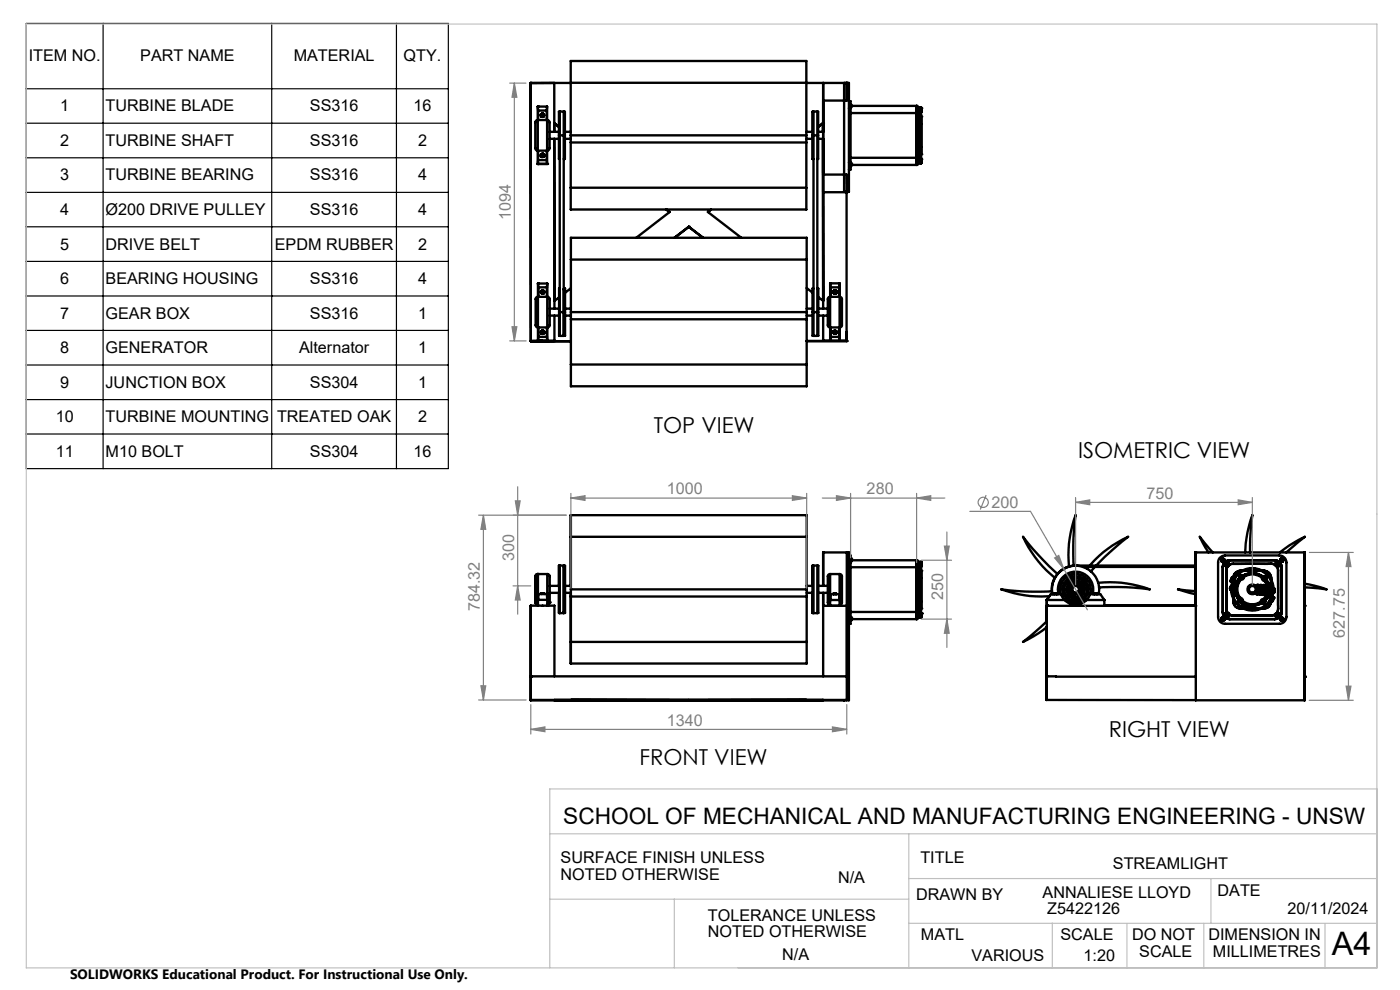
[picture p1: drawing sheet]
<svg xmlns="http://www.w3.org/2000/svg" width="297mm" height="210mm" viewBox="0 0 297 210" stroke-linecap="round" stroke-linejoin="round" font-family="sans-serif">
<g fill="none" stroke="#000" stroke-width=".5">
<path d="M112.6 17.6h.1M112.6 17.6v54.8M112.6 17.6h8.5M112.6 17.6h5v10.4M121.1 17.6v11.1M121.1 17.6v-4.7h50v4.7M121.1 17.6h50M171.1 17.6v11.1M171.1 17.6h9v23.1h-1v-23.1M174.6 17.6v47.9M179.6 17.6h.1M179.6 17.6v3.7h-5"/>
<path d="M114.1 25.5a.94 .94 0 0 0-.5 1.2v3.7a1.37 1.37 0 0 0 .4 1.6h.1M114.1 34.8h.1M114.1 22.6h.1M114.1 25.5v6.5M114.1 22.6v2.9M114.1 32v2.8M114.1 32h2M114.1 25.5h2M114.1 34.8h2M114.1 22.6l.1 .9M114.1 22.6h2M114.2 23.5v2"/>
<path d="M114.2 32v2M114.2 34l-.1 .8M114.2 34h1.8M114.2 23.5h1.8M114.7 33h.1M114.7 33l.1 .1M114.7 24.4l.1 .1M114.7 24.4l.1 .3M114.7 33l.2 .3M114.8 24.5v.2M114.8 33.1l.1 .1M114.8 24.5l.2 .3"/>
<path d="M114.8 24.7l.1 .1M114.8 24.2l-.1 .2M114.8 24.2v.3M114.9 33.2v.1M114.9 33.2l.1 .1M114.9 32.7l-.2 .3M114.9 24.8h.1M114.9 24.8h.2M114.9 33.3h.1M115 24.8h.1M115 24.4h.1M115 32.9h.1"/>
<path d="M115 33.3h.2M115 32.9v.1l.1-.1M115.1 24.4h.1M115.1 24.4v.1l-.1-.1M115.1 24.4h-.1M115.1 32.9h.1M115.1 24.1l.3 .2M115.1 24.1l-.3 .1M115.2 32.6l.1 .1M115.2 32.6l-.3 .1M115.2 32.6l.2 .3M115.3 24.7l-.2 .1"/>
<path d="M115.3 33.2l-.1 .1M115.3 33.2l-.4 .1M115.3 24.7h.1M115.3 24.7l-.3 .1M115.4 33.2h-.1M115.4 33.2l-.2 .1M115.4 32.8v.1M115.4 24.6l-.1 .1M115.4 24.3v.3M115.4 24.3l-.1 .4M115.4 33h.1M115.4 32.9v.1"/>
<path d="M115.4 32.9l-.1 .3M115.4 33v.2M116 34l.1 .8M116 23.5v2M116 32v2M116.1 25.5a.94 .94 0 0 1 .5 1.2v3.7a1.37 1.37 0 0 1-.4 1.6h-.1M116.1 34.8h.1M116.1 25.5v6.5M116.1 22.6l-.1 .9M116.1 22.6v2.9M116.1 32v2.8M116.6 28h2"/>
<path d="M116.6 29.4h2M117.6 29.4v36.1M117.6 26.1l1 .8M118.7 28.7v-5h.9v5M118.7 23.7h-.1v10h.1M118.7 28.7h.9M118.7 28.7v37.5M119.6 23.7h.2v10h-.2M119.6 28.7v37.5M119.8 28h1.3M119.8 29.4h1.3M119.8 27.9l.1 .1"/>
<path d="M121.1 28.7v1.5M121.1 30.2v9.6M121.1 39.9v4.5h50v-4.5M121.1 30.2h50M121.1 28.7h50M121.1 39.8h50M171.1 28.7v1.5M171.1 30.2v9.6M171.1 28h1.2M171.1 29.4h1.2M172.3 27.9l-.1 .1M172.6 28.7v-5h.8v5"/>
<path d="M172.6 23.7h-.3v10h.3M172.6 28.7h.8M172.6 28.7v37.5M173.4 23.7h.2v10h-.2M173.4 28.7v37.5M173.6 28h1M173.6 29.4h1M174.6 26.1h.1M174.6 26.1v1.9M174.6 29.4v34.4l-1-.8M174.6 26.1l-1 .8M174.6 37h.1"/>
<path d="M174.6 37h5v3.8h-5M180.1 21.5h.3v1.5M180.1 34.5h.3M180.1 23h.3M180.4 34.5v1.5h-.3M180.4 22.5v.2M180.4 22.2v.2M180.6 22.8h.1M180.4 34.9l.2 .1M180.4 35.2l.2 .1M180.4 34.6l.2 .1M180.4 23v11.5"/>
<path d="M180.4 22.1h.1M180.4 24h14.1M180.4 33.5h14.1M180.6 22.1h-.2M180.6 34.7h-.2M180.6 35l-.2 .1M180.6 35.3h-.2M180.6 34.7h.1M180.6 22.1v.7M180.6 34.7v.6M180.6 22.5h13.9M180.6 35h13.9"/>
<path d="M194.5 23.6h.1M194.5 23.1h.1M194.5 33.9h.1M194.5 34.4h.1M194.5 22.5l.4 .6M194.5 22.5v1.5M194.5 33.5v1.5M194.5 33.9v.5M194.5 34.2l-.1 .2v-.5l.1 .5M194.5 33.6v.8M194.5 23.1v.5M194.5 23.1v.4"/>
<path d="M194.5 23.5l-.1-.4 .1 .4M194.5 23.5v.3M194.5 24v9.5M194.5 23.5l.9 .1M194.5 23.1h.9M194.5 34.4h.9M194.5 33.9h.9M194.5 23.5v.1M194.5 33.9l.1 .5M194.5 23.1l.1 .5M194.5 23.1l.1 .4M194.5 34.4l.1 .2 .2-.2"/>
<path d="M194.6 23.1h.1M194.6 34.4h.1M194.6 33.9h.1M194.6 33.9v.5M194.6 23.1v.4M194.6 22.8l.1 .8 .3 .2v-.2M194.6 22.8l.2 .3M194.6 22.8l-.1 .3M194.6 22.8h.8M194.6 34.6h.8M194.6 23.6h.1M194.6 23.5v.1"/>
<path d="M194.6 23.1v.5M194.6 23.6a4.3 4.3 0 0 1 .3 2.6v5.3a4.1 4.1 0 0 1-.2 2.4M194.6 33.9l.1 .5M194.6 23.1l.1 .4M194.7 23.6h.1M194.7 34.4h.1M194.7 33.9h-.1M194.7 33.9h.1M194.7 23.5v.1M194.7 23.5l-.1 .1M194.7 33.9v.5M194.7 23.1v.5"/>
<path d="M194.7 23.1h.1M194.7 23.1v.4M194.7 23.6l.2 .2 .1-.2M194.7 33.9l.1 .5M194.7 23.1l.1 .4M194.8 23.6h.1M194.8 23.1h.1M194.8 33.9h.1M194.8 34.4h.1M194.8 23.5v.1M194.8 33.9v.5M194.8 23.1v.5"/>
<path d="M194.8 23.1v.4M194.8 33.9l.1 .5M194.8 23.1l.1 .5M194.8 23.1l.1 .4M194.9 23.1h.1M194.9 34.4h.1M194.9 33.9h.1M194.9 33.9v.5M194.9 23.1v.4M194.9 23.6h.1M194.9 23.5v.1M194.9 23.1v.5"/>
<path d="M194.9 34.4l-.4 .6M194.9 33.9l.1 .5M194.9 23.1l.1 .4M194.9 33.6l-.2 .3-.2 .7 .3-.2M194.9 33.6l.1 .3M194.9 33.6l-.2 .3M194.9 23.8h.5M194.9 33.6h.5M195 23.6h.1M195 34.4h.1M195 33.9h-.1M195 33.9h.1"/>
<path d="M195 23.5v.1M195 23.5l-.1 .1M195 33.9v.5M195 23.1v.5M195 23.1h.1M195 33.9l.1 .5M195 23.1l.1 .4M195 23.1v.4M195 23.5l.1 .1M195.1 34.4h.1M195.1 33.9h-.1M195.1 33.9h.1"/>
<path d="M195.1 23.1h.1M195.1 33.9v.5M195.1 23.1v.5M195.1 23.1v.4M195.1 23.1h-.2M195.1 23.6h.1M195.1 23.5v.1M195.1 33.9l.1 .5M195.1 23.1l.1 .4M195.1 23.1l.1 .5M195.2 23.6h.1M195.2 23.1h.1"/>
<path d="M195.2 33.9h.1M195.2 34.4h.1M195.2 23.5v.1M195.2 33.9v.5M195.2 23.1v.5M195.2 23.1v.4M195.2 23.6l.2 .7v8.6l-.2 1M195.2 33.9l.1 .5M195.2 23.1l.1 .5M195.2 23.5l.1 .1M195.3 23.1h.1M195.3 34.4h.1"/>
<path d="M195.3 33.9h.1M195.3 33.9v.5M195.3 23.1v.4M195.3 23.6h.1M195.3 23.5v.1M195.3 23.1v.5M195.3 23.5l.1 .1M195.3 33.9l.1 .5M195.3 23.1l.1 .5M195.3 23.1l.1 .4M195.4 23.6h.1M195.4 34.4h.1"/>
<path d="M195.4 33.9h-.1M195.4 33.9v.5M195.4 34.1v.2M195.4 33.8v.2M195.4 34.4l.1 .1M195.4 33.8l.1 .7M195.4 34.5h.1M195.4 33.8h.1M195.4 23.3v.2M195.4 23v.2M195.4 23.6l.1 .1M195.4 23l.1 .7"/>
<path d="M195.4 23.7h.1M195.4 23.6v.1M195.4 23h.1M195.4 22.8v1v-.1M195.4 22.8v.2M195.4 33.6v1v-.1M195.4 33.6v.2M195.4 23.7v.1zM195.4 34.5v.1zM195.4 23.2v.1M195.4 23.5v.1M195.4 34v.1"/>
<path d="M195.4 34.3v.2M121.1 55.1v11.1M121.1 55.1v-4.7h50v4.7M121.1 55.1h50M142 45l-.6-.6 .7 .6-7.1 5.4M146.1 48.1h.1M146.1 48.1l3.1 2.3M146.1 48.1l-3 2.3M150.8 44.4l-.6 .6 7.1 5.4M171.1 55.1v11.1M179.6 40.8v31.5h-5v-5.4M112.6 72.4h.1"/>
<path d="M112.6 72.4h8.5M112.6 72.3h5M114.1 63a1.06 1.06 0 0 0-.5 1.4v3.6a1.32 1.32 0 0 0 .4 1.5h.1M114.1 72.3h.1M114.1 60.1h.1M114.1 63v6.5M114.1 60.1v2.9M114.1 69.5v2.8M114.1 69.5h2M114.1 63h2M114.1 60.1l.1 .9M114.1 60.1h2"/>
<path d="M114.2 61h1.8M114.2 71.5h1.8M114.2 71.5l-.1 .8M114.2 61v2M114.2 69.5v2M114.8 61.9h.1M114.8 62v.1M114.8 61.9v.1M114.8 61.9v.2M114.8 62l.2 .3M114.8 70.6l.1 .1M114.8 70.6l.1 .2"/>
<path d="M114.8 70.4v.2M114.8 62.1l.1 .2M114.8 70.4l.1 .3M114.9 61.7l-.1 .2M114.9 70.7v.1M114.9 61.7l-.1 .3M114.9 70.7l.3 .1M114.9 62.3h.1M114.9 62.3h.2M114.9 70.8h.2M115 62.3h.1M115 70.1l-.2 .3"/>
<path d="M115 70.1l.4 .1M115.1 61.9h.1M115.1 70.4h.1M115.1 70.4v.1l.1-.1M115.1 61.9l.1 .1-.1-.1M115.2 70.8h-.1M115.2 70.4h.1M115.2 61.6l.3 .3M115.2 61.6l-.3 .1M115.3 70.8h-.1M115.3 70.8h-.2M115.3 62.3h-.2"/>
<path d="M115.4 62.2l-.1 .1M115.4 70.2l.1 .3M115.4 62.2l-.4 .1M115.4 70.2l.1 .4M115.4 70.7l-.1 .1M115.4 62.1v.1M115.4 62.1l-.1 .2M115.5 61.9h.1M115.5 61.9v.1M115.5 70.6l-.1 .1M115.5 70.5v.1M115.5 70.5l-.1 .2"/>
<path d="M115.5 61.9l-.1 .3M115.5 62l-.1 .1M115.5 70.6l-.3 .2M116 61v2M116 69.5v2M116 71.5l.1 .8M116.1 63a.92 .92 0 0 1 .5 1.2v3.6a1.4 1.4 0 0 1-.4 1.7h-.1M116.1 72.3h.1M116.1 63v6.5M116.1 60.1v2.9M116.1 69.5v2.8M116.1 60.1l-.1 .9"/>
<path d="M116.6 65.5h2M116.6 66.9h2M117.6 72.3h.1M117.6 66.9v5.4M117.6 72.3h-5M118.6 63.1l-1 .7M118.7 66.2v5.1M118.7 61.2h-.1v10h1.3v-10h-.3v10M118.7 66.2h.9M119.6 66.2v5.1M119.6 61.4h.1M119.6 70.9h.1"/>
<path d="M119.9 65.5h1.2M119.9 66.9h1.2M121.1 66.2v1.5M121.1 67.7v9.6h50v-9.6M121.1 77.4v4.5h50v-4.5M121.1 67.7h50M121.1 61.1l-1.2 1M121.1 66.2h50M171.1 66.2v1.5M171.1 65.5h1.3M171.1 66.9h1.3M171.1 72.3h8.5"/>
<path d="M171.1 61.1l1.3 1M172.6 66.2v5.1M172.6 61.2a.3 .3 0 0 0-.3 .2 .3 .3 0 0 0 .1 .3v9.5h1.2v-9.5a.3 .3 0 0 0 0-.3 .3 .3 0 0 0-.2-.2M172.6 66.2h.8M173.4 66.2v5.1M173.6 65.5h2M173.6 66.9h2M176.1 63a1.06 1.06 0 0 0-.5 1.4v3.6a1.32 1.32 0 0 0 .4 1.5h.1M176.1 60.1h.1M176.1 72.3h.1M176.1 63v6.5M176.1 60.1v2.9"/>
<path d="M176.1 69.5v2.8M176.1 69.5h2M176.1 63h2M176.1 60.1l.1 .9M176.1 60.1h2M176.2 61h1.8M176.2 61v2M176.2 69.5v2M176.2 71.5l-.1 .8M176.2 71.5h1.8M176.8 62l.3 .3M176.8 70.3v.4"/>
<path d="M176.8 70.7l.3 .1M176.8 61.7v.3M177.1 61.9h.1zM177.1 70.4l.1 .1zM177.1 70.1l.3 .2M177.1 70.1l-.3 .2M177.2 70.5h-.1M177.2 61.6l-.4 .1M177.2 61.6l.2 .2M177.4 62.2l-.3 .1M177.4 70.3v.3M177.4 70.6l-.3 .2"/>
<path d="M177.4 61.8v.4M178 61v2M178 69.5v2M178.1 63a1.06 1.06 0 0 1 .5 1.4v3.6a1.32 1.32 0 0 1-.4 1.5h-.1M178.1 63v6.5M178.1 60.1v2.9M178.1 69.5v2.8l-.1-.8M178.1 60.1l-.1 .9M179.6 70.4v1.9M179.6 72.3h.1M121.1 113.9v-4.6h50v4.6M121.1 113.9v10.4"/>
<path d="M121.1 113.9h50M121.1 109.3v15.7M171.1 113.9v11.1M174.6 117.2h.1M174.6 117.2h5.5v31.3h-67.5M174.6 117.2v7.1M179.6 117.2v11.3h-5M180.1 117.8h.3v1.5M180.1 119.3h.3M180.4 118.9v.2M180.4 118.6v.1M180.6 118.5h.1"/>
<path d="M180.4 119.2h.2zM180.4 119.3v11.5M180.6 118.8h13.9M180.6 118.5v.7M194.4 119.4v.5zM194.5 119.9h.1M194.5 118.8l.4 .7M194.5 118.8v1.5M194.5 119.5v.4M194.5 119.9v.2M194.5 119.4h.9M194.5 119.9h.9"/>
<path d="M194.5 119.4v.1M194.5 119.4h.1M194.5 119.4v.5M194.5 119.5h.1M194.5 119.5l.1 .4M194.5 119.5v-.3l.3 .3M194.6 119.9h-.1M194.6 119.9h.1M194.6 119.4l-.1 .1M194.6 119.4h.1M194.6 119.5h.1M194.6 119.5v.4"/>
<path d="M194.6 119.4v.5M194.6 119.4v.1M194.6 119.2h.8M194.6 119.5l.1 .4M194.6 119.4l.1 .5M194.7 119.4v.1M194.7 119.4h.1M194.7 119.9h.1M194.7 119.9l.2 .8v7.2a4.1 4.1 0 0 1-.3 2.4M194.7 119.4v.5M194.7 119.5v.4M194.7 119.9l.2 .3 .1-.3"/>
<path d="M194.7 119.5h.1M194.7 119.4l.1 .1M194.7 119.4l.1 .5M194.8 119.9h.1M194.8 119.5h.1M194.8 119.5v.4M194.8 119.4v.1M194.8 119.4h.1M194.8 119.4v.5M194.8 119.5l.1 .4M194.8 119.5l-.3-.3 .1 .5a.38 .38 0 0 0 .4 .4v-.2M194.9 119.9h-.1"/>
<path d="M194.9 119.4l-.1 .1M194.9 119.4h.1M194.9 119.5h.1M194.9 119.5v.4M194.9 119.4v.5M194.9 119.4v.1M194.9 119.9h.1M194.9 119.5l.1 .4M194.9 119.4l.1 .5M195 119.4v.1M195 119.4h.1M195 119.9h.1"/>
<path d="M195 119.4v.5M195 119.5v.4M195 119.5h.1M195 119.5l.1 .4M195.1 119.4v.1M195.1 119.9h.1M195.1 119.4l-.1 .1M195.1 119.4h.1M195.1 119.4v.5M195.1 119.9h-.1M195.1 119.5h.1M195.1 119.5v.4"/>
<path d="M195.1 119.4l.1 .5M195.1 119.4l.1 .1M195.2 119.9h.1M195.2 119.5h.1M195.2 119.5v.4M195.2 119.4v.1M195.2 119.4h.1M195.2 119.4v.5M195.2 119.5l.1 .4M195.2 119.9l.2 .8v8.6l-.2 .9M195.3 119.9h.1M195.3 119.5v.4"/>
<path d="M195.3 119.4v.5M195.3 119.4v.1M195.3 119.5h.1M195.3 119.4h.1M195.3 119.5l.1 .4M195.4 119.9h.1M195.4 119.9h-.1M195.4 119.5v.2M195.4 119.9v.1M195.4 119.3h.1M195.4 119.3v.1M195.4 119.3v-.1v1v-.2"/>
<path d="M195.4 119.2v.1zM195.4 119.4v.1M195.4 119.7v.2M195.5 119.3l-.1 .1M195.5 119.3l-.1 .7M227.8 120l-.1-5.8 .5-4.9a23.3 23.3 0 0 0-1.4 10.8M231.2 120a22.9 22.9 0 0 1 8.1-6.1l-3.8 3.2-2.9 2.9M253.6 117.2h.1M253.6 120h-25.4a5 5 0 0 0-5 6M253.6 117.2h23.2v31.3h-23.1v-31.3M253.6 117.2v11.3M256.4 117.2l-1.9-3.3 2.8 3.3"/>
<path d="M258.8 118.3l.5-.3 .6-.2h11.5l.9 .4a1.35 1.35 0 0 1 .6 1.1v11.7l-.2 .6a1.35 1.35 0 0 1-1.3 .7h-11.6l-1-.4-.4-.9v-11.8zM259.1 118.7v.3M259.1 119l.3 .2M259.3 118.8l.2 .1zM259.4 118.5l-.3 .2M259.4 118.5l.3 .1M259.7 118.6v.4M259.7 119l-.3 .2M259.9 119.6l.1 .3M260 119.9l.4 .1M260.1 119.3l-.2 .3M260.1 119.3l.4 .1"/>
<path d="M260.2 119.7l.1-.1v.2zM260.5 119.4l.1 .4M260.6 119.8l-.2 .2M260.7 119.9l.8-.3h8.3l.9 .4 .4 .9v8.2a1.51 1.51 0 0 1-1.4 1.5h-8l-.7-.2-.5-.4-.4-.9v-8l.1-.5zM260.7 119.8l-.3 .3M260.7 119.8l.5-.2h4.4h4.2l.8 .2M260.9 118.8l-.9 .4-.5 .6-.1 .5M260.9 118.8a1.51 1.51 0 0 0-1.5 1.5M260.9 118.8h9.5M264.2 117.2l.1-1.9 .4-2.4 1-3.6-.5 4.9v3M270.4 118.8l.5 .1 .6 .4 .3 .5 .1 .5M270.4 118.8a1.45 1.45 0 0 1 1.5 1.5"/>
<path d="M270.6 119.8l.3 .3M270.7 119.6l.1 .3M270.8 119.9l.4 .1M270.9 119.3l.4 .1M270.9 119.3l-.2 .3M271 119.7l.1-.1v.2zM271.3 119.4l.1 .4M271.4 119.8l-.2 .2M271.5 117.2l2-1.5 3.3-1.8-3.9 3.3M271.6 118.8l.1 .3M271.7 119.1h.4M271.7 118.5h.4"/>
<path d="M271.7 118.5l-.1 .3M271.8 118.8h.2zM272.1 118.5l.1 .3M272.2 118.8l-.1 .3M276.8 117.2v31.3M112.6 128.5v20M112.6 128.5h.1M112.6 128.5h5v15M114.1 121.8a.99 .99 0 0 0-.5 1.3v3.5a1.8 1.8 0 0 0 .3 1.6l.2 .1v.2M114.1 121.8h.1M114.1 121.8h2M114.1 126v-3.8a.25 .25 0 0 0 .1-.3 .25 .25 0 0 0-.3-.1 2.18 2.18 0 0 0-.3 1.8v3.1a1.38 1.38 0 0 0 .4 1.6h.1"/>
<path d="M114.1 126v1.2M114.1 126.9h.1M114.1 126h2M114.1 127.2h2M114.1 127.2v1.3M114.2 126l-.1 1.2M115.1 126h.2M115.5 125.9h-.7l.1 .1M115.5 125.9l-.1 .1M115.5 125.9v.1M116.1 126.7v-.7v1.2M116.1 121.8a.99 .99 0 0 1 .5 1.3v4.7"/>
<path d="M116.1 128.5h.1M116.1 126v1.2M116.1 121.8v4.2M116.1 127.2v1.3M116.6 127.8l-.2 .4-.3 .1M116.6 127.8h.1M116.6 125.8h2v4.2M118.6 120v4.3h-2M118.6 120h.1M118.6 120v10M118.7 130.1v-10.1h.9v10.1M119.6 120h.3v10h-1.3"/>
<path d="M119.6 120.3h.1M119.6 129.8h.1M119.6 120v10M119.9 124.3h1.2M119.9 125.8h1.2M121.1 136.2v4.5h50v-4.5M121.1 125.8v.7M121.1 126.5v9.7M121.1 126.5h50M121.1 136.2h50M121.1 125v15.7M121.1 125h50"/>
<path d="M171.1 125v1.5M171.1 126.5v9.7M171.1 124.3h1.3M171.1 125.8h1.3M172.4 120v10M172.6 130.1v-10.1h.8v10.1M172.6 120a.43 .43 0 0 0-.3 .7v3.6M173.4 120a.44 .44 0 0 1 .2 .7v9.3h-1.3v-4.2M173.6 124.3h2M173.6 125.8h2M174.6 128.5h.1M174.6 125.8v17.7"/>
<path d="M176.1 121.8a1.01 1.01 0 0 0-.5 1.3v3.6a1.38 1.38 0 0 0 .4 1.6h.1M176.1 127.3h.1M176.1 126v1.3M176.1 121.8v4.2M176.1 121.8h2M176.1 127.3v1.2M176.1 127.3h2M176.1 126h2M176.2 126l-.1 1.3M176.8 125.9l.1 .1M176.8 125.9v.1M176.8 125.9h.1"/>
<path d="M176.8 125.9h.6M177 126h.2M177.4 125.9v.1M178 126l.1 1.3M178.1 126.9h.1M178.1 121.8a1.01 1.01 0 0 1 .5 1.3v3.6a1.38 1.38 0 0 1-.4 1.6h-.1M178.1 126v1.3M178.1 121.8v4.2M178.1 127.3v1.2M179.6 128.5v15M180.1 130.8h.3M180.4 130.8v1.5h-.3"/>
<path d="M180.4 131.4v.2M180.4 131.1v.2M180.6 131.7h.1M180.6 131h.1M180.4 120.3h14.1M180.4 129.8h14.1M180.6 131.3h13.9M180.6 131v.7M194.5 130.7h.1M194.5 130.2h.1M194.5 129.8v1.5M194.5 130.3v.4"/>
<path d="M194.5 130.7l-.1-.5 .1 .5M194.5 130.2v.1M194.5 130v.2zM194.5 130.2h.9M194.5 130.7h.9M194.5 120.3v9.5M194.5 130.2v.5M194.5 130.3l.1 .4M194.5 130.7l.1 .3 .2-.3M194.6 130.7h.1M194.6 130.2l-.1 .1M194.6 130.7h-.1"/>
<path d="M194.6 130.2h.1M194.6 130.3h.1M194.6 130.2v.5M194.6 130.3v.4M194.6 131h.8M194.6 130.2v.1M194.6 130.3l.1 .4M194.6 130.2l.1 .5M194.7 130.2v.1M194.7 130.2h.1M194.7 130.7h.1M194.7 130.2v.5"/>
<path d="M194.7 130.3v.4M194.7 130.3h.1M194.7 130.2l.3-.2v.3M194.7 130.2l.1 .1M194.7 130.2l.1 .5M194.8 130.7h.1M194.8 130.3v.4M194.8 130.7h-.1M194.8 130.2v.1M194.8 130.2h.1M194.8 130.2v.5M194.8 130.3l.1 .4"/>
<path d="M194.9 130.7h.1M194.9 130.2l-.1 .1M194.9 130.2h.1M194.9 130.3h.1M194.9 130.2v.5M194.9 130.3v.4M194.9 130.2v.1M194.9 130.7l-.4 .6M194.9 130.3l.1 .4M194.9 130.2l.1 .5M194.9 130h.5M194.9 120.2h.5"/>
<path d="M195 130.2v.1M195 130.2h.1M195 130.7h.1M195 130.2v.5M195 130.3v.4M195 130.3h.1M195 130.3l.1 .4M195 130.2l.1 .1M195 130.3v-.3h-.1l-.3 .4-.1 .5 .3-.2M195.1 130.7h.1M195.1 130.2l-.1 .1M195.1 130.2v.1"/>
<path d="M195.1 130.2h.1M195.1 130.2v.5M195.1 130.7h-.1M195.1 130.3v.4M195.1 130.2l.1 .5M195.1 130.2l.1 .1M195.2 130.7h.1M195.2 130.3v.4M195.2 130.2v.1M195.2 130.2h.1M195.2 130.3h.1M195.2 130.2v.5"/>
<path d="M195.2 130.2l.1 .5M195.2 130.3l.1 .4M195.3 130.7h.1M195.3 130.3v.4M195.3 130.2v.5M195.3 130.2v.1M195.3 130.2h.1M195.3 130.3h.1M195.3 130.3l.1 .4M195.4 130.7h.1M195.4 130.2l-.1 .1M195.4 130.2v.5"/>
<path d="M195.4 130.2h.1M195.4 130.7h-.1M195.4 130.3v.2M195.4 130.7v.1M195.4 130.1h.1M195.4 130.1v.1M195.4 130.1v-.1v1v-.2M195.4 130v.1zM195.4 130.8v.2zM195.4 120v.2zM195.4 120h.1M195.4 130.2v.1"/>
<path d="M195.4 130.5v.2M195.4 130.8h.1M195.5 130.1h.1M195.5 130.1l-.1 .1M195.5 130.8h-.1M195.5 130.1l-.1 .7M222.1 128.5h.1M222.1 131.8l-5.1 4.4 3.3-1.9 1.8-1.3M222.1 128.5h31.6M222.1 133.1l-.1 15.4h31.7M222.1 127.2h.1M222.1 127.2l-.1 21.3"/>
<path d="M222.1 128.5l-.1 3.3M222.6 126.5l-.5 .7M223.1 125.4l-5.7 .1-5-.5a24.7 24.7 0 0 0 10.2 1.5M223.3 126a5 5 0 0 1 4.9-6 5 5 0 0 1 4.9 6M223.6 125.9v.1M223.6 125.9h.1M223.6 125.9h.7M223.7 126h.1M224 126h.2M224.3 125.9h.1M224.3 121.7l-4.1-4-3.2-3.8a23.8 23.8 0 0 0 6.8 8.6M224.6 126a3.7 3.7 0 0 1 3.6-4.7 3.7 3.7 0 0 1 3.6 4.7"/>
<path d="M225.1 126a3.3 3.3 0 0 1 3.1-4.2 3.3 3.3 0 0 1 3 4.2M225.1 126l.7 1.3M225.1 126h-2.2l-.8 1.3h3.7M225.8 127.3a3.2 3.2 0 0 0 4.7 0M226.6 124.6v.1a.33 .33 0 0 0 .6 .1M226.7 124.3l.3-.1 .3 .4M227.2 125.2a.35 .35 0 0 0-.4-.1 .35 .35 0 0 0-.2 .3M227.2 123.7a.34 .34 0 0 0 0 .4 .34 .34 0 0 0 .3 .1M227.3 125.5l-.3 .3-.3-.1M227.5 123.5l.3 .2v.4M227.5 125.8a.34 .34 0 0 0-.3 .5M227.8 125.9v.5l-.3 .1"/>
<path d="M228.2 126a.35 .35 0 0 0-.2 .3 .35 .35 0 0 0 .3 .3M228.3 123.4h-.1a.34 .34 0 0 0 0 .6M228.5 126l.2 .2-.1 .4M228.6 123.5a.36 .36 0 0 1-.1 .6M228.8 125.8l.2 .3 .3 .1M229 125.5h.3l.2 .4M229.3 123.9h-.3l-.2 .4M229.5 124.1l-.2 .4h-.3M229.7 120.3h23.9M229.8 124.8a.34 .34 0 0 0-.5 0 .34 .34 0 0 0 0 .5 .34 .34 0 0 0 .5-.1M230.5 127.3h3.8M230.9 120.3l-.3 .3"/>
<path d="M231.2 126l-.7 1.3M231.2 126h2.2l.9 1.3M232.1 126h.1M232.1 126h.2M232.3 120.3l-.9 .9M232.4 126h.2M232.8 125.9l-.1 .1M232.8 125.9l-.7 .1M232.8 125.9v.1M232.8 126h.1M233 123.6a23.5 23.5 0 0 1 10.9 1.4l-4.9-.4h-5.8M234.3 127.3v1.2"/>
<path d="M253.6 128.5h.1M253.6 125.4l-3.7-.4 3.7 1M259.1 131.2v.3M259.1 131.5l.3 .2M259.3 131.3l.2 .1zM259.4 129.8l.1 .7 .5 .5 .9 .3M259.4 131l-.3 .2M259.4 131l.3 .2M259.4 129.8a1.57 1.57 0 0 0 1.5 1.5M259.4 120.3v9.5M259.7 131.2v.3M259.7 131.5l-.3 .2"/>
<path d="M259.9 130.4l.1 .3M260 130.7l.4 .1M260.1 130.1l.4 .1M260.1 130.1l-.2 .3M260.2 130.4h.1v.2zM260.4 130l.3 .3M260.4 120.1l-.2 .6v8.6l.2 .7M260.5 130.2l.1 .4M260.6 130.6l-.2 .2M260.7 130.3l.6 .3h8.6l.7-.3M260.9 131.3h9.5M261.1 125.2l.1 .1"/>
<path d="M261.1 125.2h.1M261.1 124.4l-.2 .3 .2 .5M261.1 124.4h.1M261.1 124.4a.52 .52 0 0 0 0 .8M261.1 124.7l.2 .4M261.2 125.3a4.5 4.5 0 0 0 3.4 4.1 4.5 4.5 0 0 0 4.9-2M261.2 125.3h.1M261.2 125.3l1.2 1.3M261.2 125.3l1.3 1.3M261.3 124.2l-.2 .2M261.3 124.2v.1M261.3 125.1h.3"/>
<path d="M261.3 124.3l-.2 .1M261.3 124.3a.56 .56 0 0 1 .7 .5 .56 .56 0 0 1-.8 .5M261.3 125.5l.2 .9a4.3 4.3 0 0 0 1.9 2.3M261.4 124.5h.1M261.4 124.5l-.3 .2M261.4 124.5h.3M261.4 123.5l-.2 .8M261.4 124.1l.1-.5-.5-.4 .3-.7 .7 .2a4.4 4.4 0 0 1 4.7-1.9 4.4 4.4 0 0 1 3.3 3.8M261.4 124.8l.1-.1v.2zM261.6 124.5h.1M261.7 124.5l.1 .3M261.8 124.8l-.2 .3"/>
<path d="M261.9 122.6a4.5 4.5 0 0 1 4.9-1.9 4.5 4.5 0 0 1 3.4 4M262.1 121.5l1-.4h5a1.57 1.57 0 0 1 1.6 1.5v5a1.51 1.51 0 0 1-1.6 1.5h-5a1.45 1.45 0 0 1-1.4-1.5v-5l.1-.6zM262.4 126.6l.2 .3M262.5 126.6h-.1M262.5 126.6l.1 .3M262.5 126.6h.1M262.6 126.6l.1 .5M262.6 126.9v.2M262.6 126.9h.1M262.6 123v.1M262.6 123l-1.3 1.2M262.6 126.6h.1"/>
<path d="M262.6 126.9l.1 .2M262.6 127.1h.1M262.6 123.1l-1.3 1.2M262.7 127.3l.1 .3 .3 .1M262.7 127.3h.1M262.7 127.1h.1M262.7 127.1v.2M262.7 127.3l.4 .4M262.7 123a3.5 3.5 0 0 0-.2 3.6M262.7 123l.1 .1M262.8 123.1a3.4 3.4 0 0 0-.2 3.5M262.8 123.1h.1"/>
<path d="M262.8 123.1l-.2 .4a3.4 3.4 0 0 0 0 3.1M262.8 122.8h.1M262.8 122.8l-.2 .2M262.9 126.9l.2 .1M262.9 122.8l-.2 .2M262.9 122.8l-.3 .3M262.9 122.7l-.1 .1M262.9 122.7h.1M262.9 126.9h.1M262.9 122.6h.1M262.9 122.6l-.1 .5M262.9 122.7v.1"/>
<path d="M262.9 122.6v.1M263 122.4h.1M263 122.4l-.1 .2M263 122.6l-.2 .5M263 126.8l.6 .3v.4M263 126.8l.1 .2M263 126.8l-.1 .1M263 122.4v.2M263.1 127l.3 .1 .1 .3M263.1 127l.2 .1 .1 .3M263.1 127h.1M263.1 122.8a3.3 3.3 0 0 0-.2 4.1"/>
<path d="M263.1 122.8v.1M263.1 127.7h.1M263.1 127.7l.1 .1M263.1 122.9a3.3 3.3 0 0 0-.2 4M263.1 122.9l.1 .1M263.2 123a3.1 3.1 0 0 0-.2 3.8M263.2 127.7l.6 .1M263.2 127.8l.5 .1M263.2 127.7v.1M263.3 122.8l-.1 .2M263.3 122.8l-.2 .1M263.3 122.7v.1"/>
<path d="M263.3 122.7l-.2 .1M263.3 122.1l-.3 .3M263.3 122v.1M263.3 122l-.2 .1-.1 .3M263.3 122.1h.3M263.3 122h.3M263.4 127.4l.1 .2M263.4 127.4h.1M263.4 128.6v.2M263.4 128.8h1.3M263.4 128.6h1.3M263.5 127.4l.1 .1"/>
<path d="M263.5 127.4v.2M263.5 127.6l1.3 .7-1-.5M263.5 127.6a3.3 3.3 0 0 0 4 .2M263.5 127.6h.1M263.6 122v.1M263.6 127.5a3.1 3.1 0 0 0 3.8 .2M263.6 127.5l-.1 .1M263.7 122.4h.1M263.7 122.4l-.1 .3h-.3M263.7 122.4l-.1 .3-.3 .1M263.7 127.9l1.1 .5M263.8 122.2a3.3 3.3 0 0 1 4.1 .2"/>
<path d="M263.8 122.2v.1M263.8 122.2l-.1 .2M263.8 127.8l-.1 .1M263.8 122.3l.1 .1M263.8 122.3a3.2 3.2 0 0 1 4 .2M263.8 122.3l-.1 .1M263.9 122.4a3.3 3.3 0 0 1 3.8 .2M263.9 122.4l-.3 .5-.4 .1M263.9 122.4h-.2M264.1 121.9l.9-.3a3.3 3.3 0 0 1 2.6 .5M264.1 121.9v.1M264.1 121.9l-.5 .1"/>
<path d="M264.1 122l-.5 .1M264.1 122l1.6-.4 1 .2 .9 .4M264.7 128.5l-1.3-.1v.2M264.7 128.6v.2M264.7 128.5v.1M264.7 128.4v.1M264.7 128.4h.2M264.8 128.2l-.1 .2M264.9 128.4l-.2 .2M264.9 128.4h.2M264.9 128.3v.1M265.1 128.4l-.1 .3-.3 .1"/>
<path d="M265.1 128.3v.1M266.5 125.9l.2 .2 .3-.2M266.5 125.9h.1M266.5 125.6h.1M266.5 125.6v.3M266.6 124.5l-.1 1.1M266.6 124.5a1.04 1.04 0 0 0-1.5-.3 1.04 1.04 0 0 0-.1 1.6 1.04 1.04 0 0 0 1.5-.2M266.6 124.5h.1M266.6 124.2l.2-.2 .3 .2M266.6 125.9l.1 .2 .2-.2M266.6 124.2h.1M266.6 124.2v.3"/>
<path d="M266.6 125.6v.3M266.7 124.5l-.1 1.1M266.7 124.2l.1-.1 .2 .1M266.7 124.2v.3M266.9 125.9h.1M267 124.2h.1M267 124.2l-.1 1.7M267.1 124.2l-.1 1.7M267.1 125.9l.2 .3 .3-.2M267.1 125.9h.1M267.2 124.3l.2-.3 .3 .3M267.2 124.3h.1"/>
<path d="M267.2 125.9l.1 .2 .2-.2M267.2 124.3l-.1 1.6M267.3 128v.1M267.3 124.3l.1-.2 .2 .2M267.3 128.1l-1 .3-1.2 .1M267.3 124.3l-.1 1.6M267.4 127.7l.1 .1M267.5 125.9l.1 .1M267.5 127.8h.1M267.6 122.2l.5 .1M267.6 127.8l-1.1 .5-1.4 .1h1.2l1-.4M267.6 127.6l-.2 .1"/>
<path d="M267.6 127.6l-.1 .2M267.6 124.3h.1M267.6 127.6h.1M267.6 122.1l.5 .2M267.6 122.1v.1M267.6 124.3l-.1 1.6M267.7 127.6l-.1 .2M267.7 124.3l-.1 1.7M267.7 122.6l.1 .4 .5 .3M267.7 122.6h.2M267.8 126v.1a.24 .24 0 0 0 .2 .1 .24 .24 0 0 0 .3-.2M267.8 126h.1"/>
<path d="M267.8 127.9l-.5 .1M267.8 127.9v.1M267.8 128l-.5 .1M267.8 127.9h.2M267.8 128h.2M267.8 122.5l-.1 .1M267.8 122.5l.1 .1M267.9 124.3l.2-.2 .2 .2M267.9 126l.1 .1 .2-.1M267.9 124.3h.1M267.9 122.6l.1 .3 .3 .2M267.9 122.6h.1"/>
<path d="M267.9 122.4l-.1 .1M267.9 122.4l.1 .2M267.9 124.3l-.1 1.7M267.9 124.3l.1-.1 .3 .1M267.9 124.3v1.7M268 122.6v.3l.3 .1M268 127.9v.1M268.1 127.2l-.3 .1-.2 .3M268.1 127.2v.1M268.1 127.3l-.3 .1-.1 .2M268.1 127.1v.1M268.1 127.1l.1 .1"/>
<path d="M268.1 127.1l-.5 .1-.2 .5M268.1 122.3h.1M268.1 122.3l.2 .1M268.1 122.3h.2M268.2 126h.1M268.2 127.2h-.1M268.2 127.2h.1M268.3 124.3h.1M268.3 124.3l-.1 1.7M268.3 123.3a3.1 3.1 0 0 1-.2 3.8M268.3 123.1v.2M268.3 123.1h.1"/>
<path d="M268.3 127.2l-.2 .1M268.3 123v.1M268.3 123l.2 .1M268.3 122.4l.3 .3M268.3 122.3v.1M268.3 122.3l.3 .1 .1 .3M268.3 127.6l-.3 .3M268.3 127.6h.1M268.3 127.5h.1M268.3 124.3v1.7M268.3 127.5v.1M268.4 127.6l-.1 .3-.3 .1"/>
<path d="M268.4 123.1l-.1 .2M268.4 123.1a3.4 3.4 0 0 1-.2 4.1M268.4 127.5v.1M268.5 127.2h.1M268.5 123.1h-.1M268.5 123.1a3.5 3.5 0 0 1-.2 4.1M268.5 126.9l-.2 .6M268.5 126.9l.1 .1M268.5 127.1h.1M268.5 127.1v.1M268.6 122.9l.1 .5M268.6 127l-.2 .5"/>
<path d="M268.6 122.9h.1M268.6 127h.1M268.6 122.7h.1M268.6 127l-.1 .1M268.6 122.7v.2M268.6 122.9l.2 .5M268.7 123.1v.2M268.7 123.1l.1 .1M268.7 123.1h.1M268.7 122.7l-.1 .2M268.7 123.4l.4 1.7-.2 1.2-.4 .6M268.7 123.3l.1 .1"/>
<path d="M268.7 123.3l1.4 1.4M268.8 123.4l.3 1.2a3.5 3.5 0 0 1-.5 2.4M268.8 123.4h-.1M268.8 123.2l-.1 .1M268.8 123.2l1.5 1.7M268.8 123.4h.1M268.8 123.4l.3 .9a3.4 3.4 0 0 1-.5 2.7M269.5 125.2l.1 .3M269.6 125.5l.4 .1M269.7 124.9l-.2 .3M269.7 124.9l.4 .1M269.8 125.2l.1 .1h-.1z"/>
<path d="M269.9 125.9l-.1 .5 .5 .3v.2l-.3 .7-.7-.3a4.3 4.3 0 0 1-5.8 1.5M270.1 125.7v.1M270.1 125.8l-1.6 1.3M270.1 125.7l-.1 .1M270.1 125l.1 .3M270.1 125.8l-.2 .7M270.1 124.7v.1M270.1 124.7l.2 .2M270.1 124.7a.56 .56 0 0 0-.8 .5 .56 .56 0 0 0 .8 .6M270.2 125.6v.1M270.2 125.3l-.2 .3M270.2 125.7l-.1 .1"/>
<path d="M270.2 125.7h.1M270.2 125.7l-1.7 1.5M270.3 124.9h-.1M270.3 124.9l.1 .4-.2 .4M270.3 124.9h.1M270.7 130.3l.1 .4M270.8 130.7l.3 .1M270.9 130l-.3 .3M270.9 120.1l.2 .6v4.4v3.9l-.2 1M271 130.4l.1 .1zM271 130.1l.3 .1M271 130.1l-.3 .2"/>
<path d="M271.3 130.2l.1 .1M271.3 130.2l.1 .4M271.4 130.6l-.3 .2M271.4 130.5v.1M271.6 131.2v.3M271.6 131.5l.3 .2M271.9 131.3l.1 .1zM271.9 129.8l-.3 1-.7 .5h-.5M271.9 131l.3 .2M271.9 131l-.3 .2M271.9 129.8a1.51 1.51 0 0 1-1.5 1.5M271.9 120.3v9.5"/>
<path d="M272.2 131.2v.3M272.2 131.5l-.3 .2M276.8 128.5h.1M276.8 123.8l2.2 .5 2.4 .7-4.6-.4M276.8 136.1h.1M112.6 143.5h.1M112.6 143.5h67v5M117.6 148.5h.1M146.1 148.5h.1M174.6 148.5h.1M179.1 148.5h.1M179.6 148.5h-67"/>
<path d="M179.6 148.5h.1M222 143.5h2M222 143.5h.1M224 143.5h29.7M276.8 143.5h.1"/>
<circle cx="260.2" cy="119.7" r=".5"/>
<circle cx="260.2" cy="119.7" r=".49"/>
<circle cx="271.1" cy="119.7" r=".51"/>
<circle cx="228.2" cy="125" r="2.75"/>
<circle cx="228.2" cy="125" r=".75"/>
<circle cx="228.2" cy="125" r="1.63"/>
<circle cx="228.2" cy="125" r="2.37"/>
<circle cx="228.2" cy="125" r=".74"/>
<circle cx="228.2" cy="125" r=".85"/>
<circle cx="228.2" cy="125" r="1.73"/>
<circle cx="228.2" cy="125" r="1.87"/>
<circle cx="228.2" cy="125" r="1"/>
<circle cx="260.2" cy="130.5" r=".5"/>
<circle cx="260.2" cy="130.5" r=".49"/>
<circle cx="261.5" cy="124.8" r=".48"/>
<circle cx="261.5" cy="124.8" r=".52"/>
<circle cx="261.6" cy="123.1" r=".25"/>
<circle cx="265.7" cy="125" r=".71"/>
<circle cx="265.7" cy="125" r=".87"/>
<circle cx="269.7" cy="127" r=".26"/>
<circle cx="269.9" cy="125.2" r=".51"/>
<circle cx="269.9" cy="125.3" r=".48"/>
<circle cx="271.1" cy="130.5" r=".5"/>
</g>
<g fill="#000">
<path d="M174.4 21.3a.25 .25 0 0 1 .5 0 .25 .25 0 0 1-.5 0zM194.2 35a.25 .25 0 0 1 .5 0 .25 .25 0 0 1-.5 0zM194.2 22.5a.25 .25 0 0 1 .5 0 .25 .25 0 0 1-.5 0zM195.2 32.7a.25 .25 0 0 1 .5 0 .25 .25 0 0 1-.5 0zM195.2 24.7a.25 .25 0 0 1 .5 0 .25 .25 0 0 1-.5 0zM194.7 24.7a.25 .25 0 0 1 .5 0 .25 .25 0 0 1-.5 0zM194.7 32.7a.25 .25 0 0 1 .5 0 .25 .25 0 0 1-.5 0z"/>
<path d="M194.2 118.8a.25 .25 0 0 1 .5 0 .25 .25 0 0 1-.5 0zM194.2 131.3a.25 .25 0 0 1 .5 0 .25 .25 0 0 1-.5 0zM194.7 129.1a.25 .25 0 0 1 .5 0 .25 .25 0 0 1-.5 0zM194.7 121.1a.25 .25 0 0 1 .5 0 .25 .25 0 0 1-.5 0zM195.2 121.1a.25 .25 0 0 1 .5 0 .25 .25 0 0 1-.5 0zM195.2 129.1a.25 .25 0 0 1 .5 0 .25 .25 0 0 1-.5 0z"/>
</g>
<g fill="none" stroke="#808080" stroke-width=".25">
<path d="M108.1 17.6h3.5M109.1 17.6v54.7M109.1 17.6l.5 3h-1zM108.1 72.3h3.5M108.6 69.3h1l-.5 3zM102.6 109.3v39.2M102.6 109.3l.4 3h-1zM109.3 106.2h1l-.5 3.1zM109.8 103.2v27.1M120.1 109.3h-18.6M121.1 105.6l3-.4v.9zM121.1 105.6h50"/>
<path d="M121.1 104.7v20.1M168.1 105.2l3 .4-3 .5zM171.1 104.7v20.1M174.4 105.6h26M177.4 105.2l3 .4-3 .5zM180.4 104.7v13.6M194.5 105.6l2.9-.4v.9zM194.5 104.7v14.6M195.4 118.8h6.5M200.3 115.8h1.1l-.5 3zM200.9 112.8v24.5M205.7 108.5h12.9l7.1 12.2"/>
<path d="M209.2 105l-1.2 3.1M223.7 118.3l.9-.5 1.1 2.9zM228.2 106.6l3-.6v1.1zM228.2 105.5v18.5M228.2 106.6h37.5M262.7 106l3 .6-3 .5zM265.7 105.5v18.5M277.8 117.2h9.3M286.1 117.2v31.3M286.1 117.2l.5 3h-1zM108.8 124.3h3.8M109.8 124.3l.5 3h-1z"/>
<path d="M195.4 131.3h6.5M200.9 131.3l.5 3h-1.1zM225.7 120.7l5 8.7M101.5 148.5h10.1M102 145.5h1l-.4 3zM112.6 154.7l3-.5v1zM112.6 149.5v6.2M112.6 154.7h67M176.6 154.2l3 .5-3 .5zM179.6 149.5v6.2M277.7 148.5h9.4M285.6 145.5h1l-.5 3z"/>
<circle cx="208.6" cy="106.6" r="1.08"/>
</g>
<g fill="none" stroke="#000" stroke-width=".25">
<path d="M5.6 5h89.5v94.4h-89.5zM5.6 18.8h89.5M21.9 5v94.4M57.6 5v94.4M84.1 5v94.4M5.6 26.1h89.5M5.6 33.5h89.5M5.6 40.8h89.5M5.6 48.1h89.5M5.6 55.4h89.5M5.6 62.8h89.5M5.6 70.1h89.5"/>
<path d="M5.6 77.4h89.5M5.6 84.8h89.5M5.6 92.1h89.5"/>
</g>
<g fill="none" stroke="#c0c0c0" stroke-width=".25">
<path d="M5.6 5.1h286.5v200.2h-286.5zM116.6 176.9h175.5M192.8 176.9v28.4M292.1 167.3h-175.5v38M116.6 190.7h76.2M143.1 190.7v14.6M192.8 186.4h99.3M192.8 195.9h99.3M223.2 195.8v9.5M239.1 195.9v9.4M255.4 195.9v9.4M256.9 186.4v9.5"/>
<path d="M281.1 195.9v9.4"/>
</g>
<g fill="#808080">
<path d="M176.6 154.2l3 .5-3 .5zM112.6 154.7l3-.5v1z"/>
<path d="M194.5 105.6l2.9-.4v.9zM177.4 105.2l3 .4-3 .5z"/>
<path d="M121.1 105.6l3-.4v.9zM168.1 105.2l3 .4-3 .5zM223.7 118.3l2 2.4-1.1-2.9z"/>
<path d="M102 145.5h1l-.4 3zM102.6 109.3l.4 3h-1z"/>
<path d="M109.8 124.3l.5 3h-1zM109.3 106.2h1l-.5 3.1z"/>
<path d="M200.3 115.8h1.1l-.5 3zM200.9 131.3l.5 3h-1.1zM109.1 17.6l.5 3h-1zM108.6 69.3h1l-.5 3zM286.1 117.2l.5 3h-1zM285.6 145.5h1l-.5 3z"/>
<path d="M228.2 106.6l3-.6v1.1zM262.7 106l3 .6-3 .5z"/>
</g>
<text font-size="6.9" x="282.6" y="202.6">A4</text>
<text font-size="4.8" x="119.5" y="174.7">SCHOOL OF MECHANICAL AND MANUFACTURING ENGINEERING - UNSW</text>
<g font-size="4.7">
<text x="138.7" y="91.8">TOP VIEW</text>
<text x="228.7" y="97.2">ISOMETRIC VIEW</text>
<text x="235.2" y="156.4">RIGHT VIEW</text>
<text x="135.6" y="162.3">FRONT VIEW</text>
</g>
<g font-size="3.4">
<text x="6.1" y="13">ITEM NO.</text>
<text x="29.8" y="13">PART NAME</text>
<text x="62.3" y="13">MATERIAL</text>
<text x="85.6" y="13">QTY.</text>
<text x="12.8" y="23.6">1</text>
<text x="22.4" y="23.6">TURBINE BLADE</text>
<text x="65.7" y="23.6">SS316</text>
<text x="87.7" y="23.6">16</text>
<text x="12.8" y="31">2</text>
<text x="22.4" y="31">TURBINE SHAFT</text>
<text x="65.7" y="31">SS316</text>
<text x="88.7" y="31">2</text>
<text x="12.8" y="38.3">3</text>
<text x="22.4" y="38.3">TURBINE BEARING</text>
<text x="65.7" y="38.3">SS316</text>
<text x="88.7" y="38.3">4</text>
<text x="12.8" y="45.6">4</text>
<text x="22.4" y="45.6">Ø200 DRIVE PULLEY</text>
<text x="65.7" y="45.6">SS316</text>
<text x="88.7" y="45.6">4</text>
<text x="12.8" y="52.9">5</text>
<text x="22.4" y="52.9">DRIVE BELT</text>
<text x="58.3" y="52.9">EPDM RUBBER</text>
<text x="88.7" y="52.9">2</text>
<text x="12.8" y="60.3">6</text>
<text x="22.4" y="60.3">BEARING HOUSING</text>
<text x="65.7" y="60.3">SS316</text>
<text x="88.7" y="60.3">4</text>
<text x="12.8" y="67.6">7</text>
<text x="22.4" y="67.6">GEAR BOX</text>
<text x="65.7" y="67.6">SS316</text>
<text x="88.7" y="67.6">1</text>
<text x="12.8" y="74.9">8</text>
<text x="22.4" y="74.9">GENERATOR</text>
<text x="63.4" y="74.9">Alternator</text>
<text x="88.7" y="74.9">1</text>
<text x="12.8" y="82.3">9</text>
<text x="22.4" y="82.3">JUNCTION BOX</text>
<text x="65.7" y="82.3">SS304</text>
<text x="88.7" y="82.3">1</text>
<text x="11.8" y="89.6">10</text>
<text x="22.4" y="89.6">TURBINE MOUNTING</text>
<text x="58.8" y="89.6">TREATED OAK</text>
<text x="88.7" y="89.6">2</text>
<text x="11.8" y="96.9">11</text>
<text x="22.4" y="96.9">M10 BOLT</text>
<text x="65.7" y="96.9">SS304</text>
<text x="87.7" y="96.9">16</text>
<text x="118.9" y="183.1">SURFACE FINISH UNLESS</text>
<text x="195.3" y="183.2">TITLE</text>
<text x="236.1" y="184.3">STREAMLIGHT</text>
<text x="118.9" y="186.6">NOTED OTHERWISE</text>
<text x="177.8" y="187.3">N/A</text>
<text x="194.3" y="191">DRAWN BY</text>
<text x="221.2" y="190.4">ANNALIESE LLOYD</text>
<text x="258.3" y="190">DATE</text>
<text x="150.2" y="195.3">TOLERANCE UNLESS</text>
<text x="222.1" y="193.9">Z5422126</text>
<text x="273.1" y="193.9">20/11/2024</text>
<text x="150.2" y="198.8">NOTED OTHERWISE</text>
<text x="166" y="203.7">N/A</text>
<text x="195.4" y="199.3">MATL</text>
<text x="206.1" y="203.8">VARIOUS</text>
<text x="225" y="199.3">SCALE</text>
<text x="229.9" y="203.8">1:20</text>
<text x="240.2" y="199.5">DO NOT</text>
<text x="241.7" y="203">SCALE</text>
<text x="256.4" y="199.5">DIMENSION IN</text>
<text x="257.3" y="203">MILLIMETRES</text>
</g>
<g font-size="3.4" fill="#808080">
<text x="108.4" y="46.7" transform="rotate(-90 108.4 46.7)">1094</text>
<text x="141.5" y="104.9">1000</text>
<text x="183.9" y="104.9">280</text>
<text x="210.4" y="107.7">200</text>
<text x="243.2" y="105.8">750</text>
<text x="109.1" y="119.1" transform="rotate(-90 109.1 119.1)">300</text>
<text x="101.8" y="129.6" transform="rotate(-90 101.8 129.6)">784.32</text>
<text x="200.1" y="127.3" transform="rotate(-90 200.1 127.3)">250</text>
<text x="285.3" y="135.3" transform="rotate(-90 285.3 135.3)">627.75</text>
<text x="141.5" y="153.9">1340</text>
</g>
<text font-size="2.9" x="14.9" y="207.6">SOLIDWORKS Educational Product. For Instructional Use Only.</text>
</svg>
